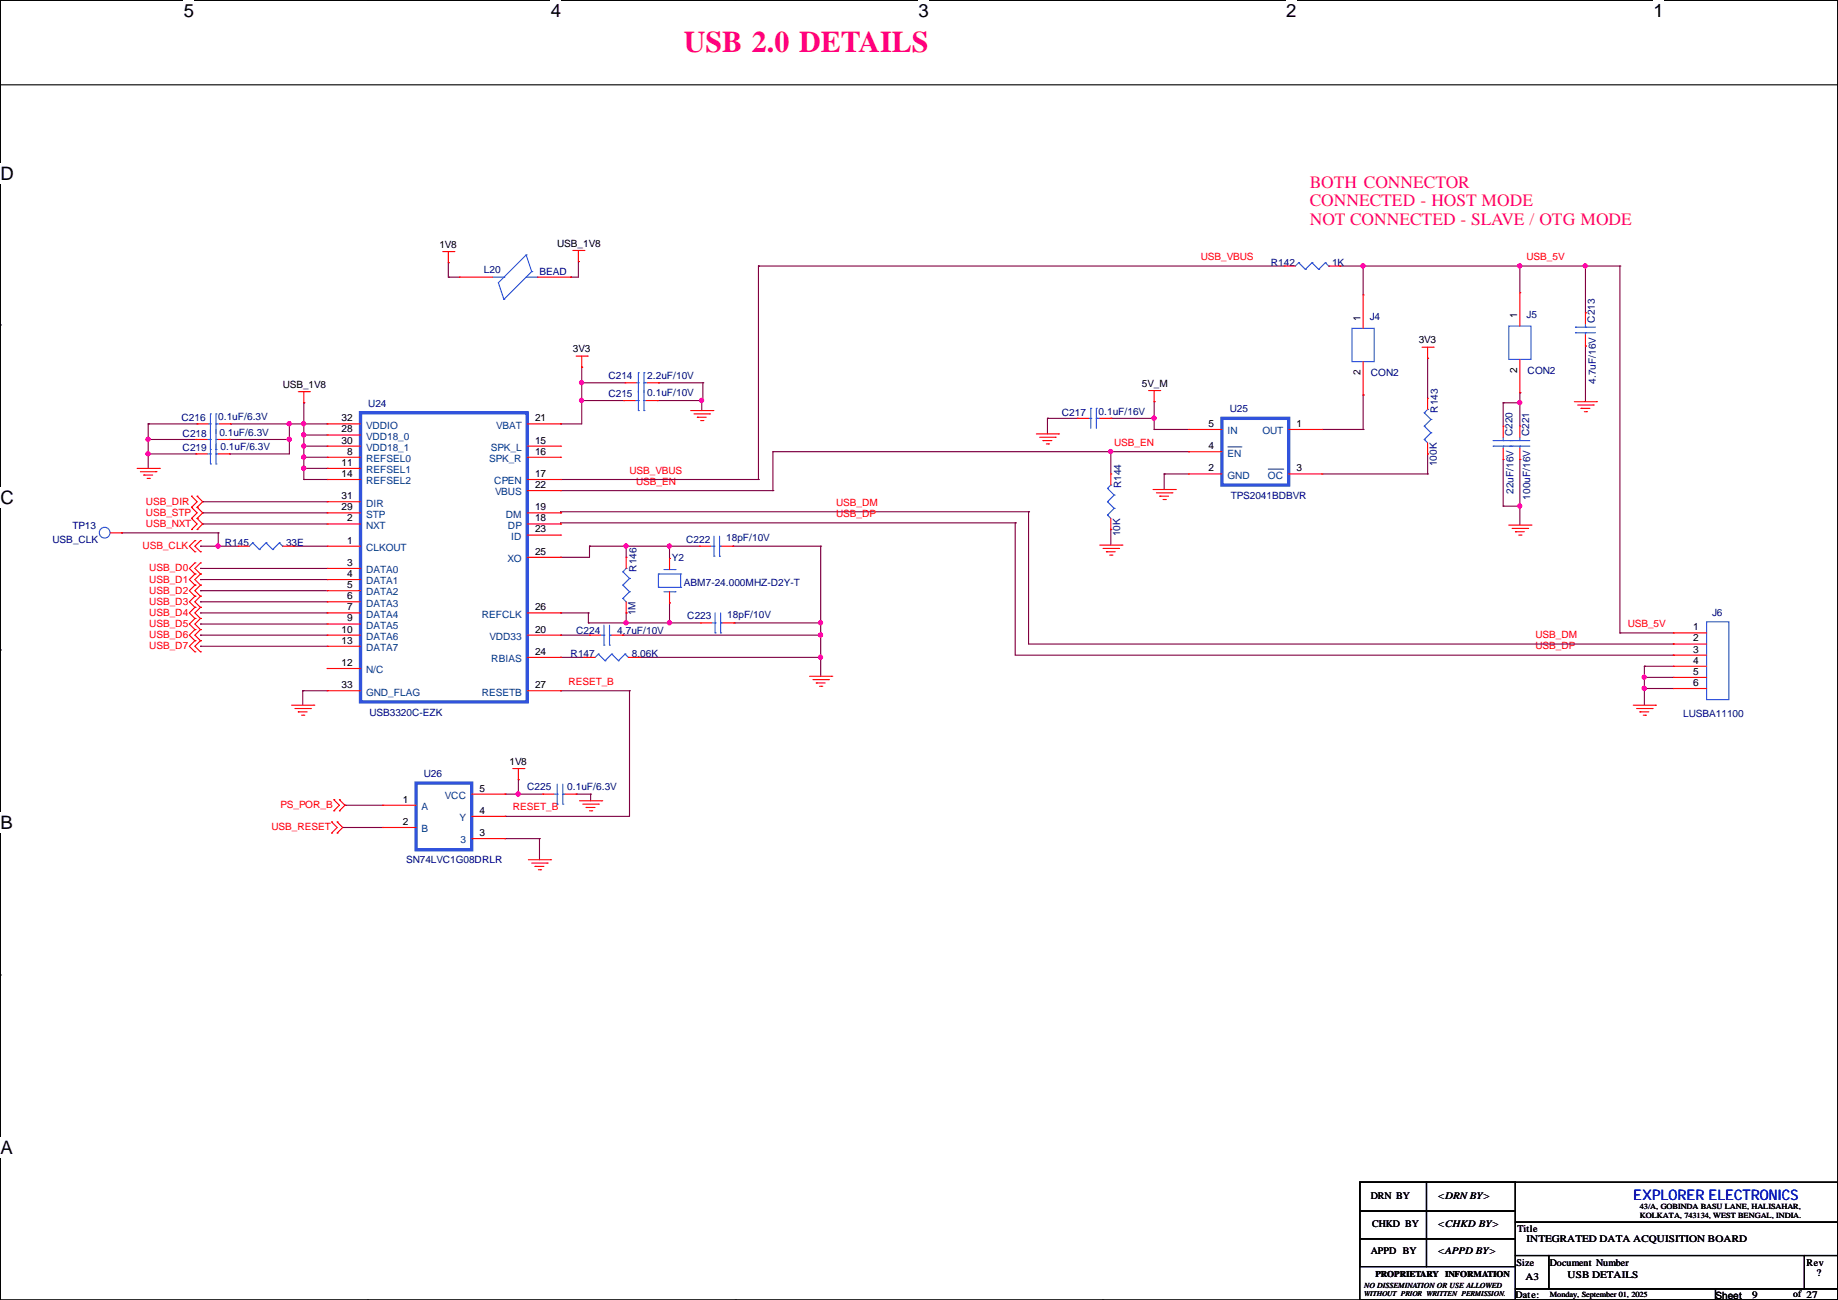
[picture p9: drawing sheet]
<svg xmlns="http://www.w3.org/2000/svg" width="420mm" height="297mm" viewBox="0 0 420 297" stroke-linecap="round" stroke-linejoin="round" font-family="sans-serif">
<path d="M.1 .1h419.8v296.9h-419.8z" fill="none" stroke="#000" stroke-width=".25"/>
<path d="M42 .1h2.3v4.7h-2.3z" fill="#fff"/>
<path d="M84 .1h.1M84 297h.1" fill="none" stroke="#000" stroke-width=".25"/>
<path d="M125.9 .1h2.3v4.7h-2.3z" fill="#fff"/>
<path d="M168 .1h.1M168 297h.1" fill="none" stroke="#000" stroke-width=".25"/>
<path d="M209.9 .1h2.3v4.7h-2.3z" fill="#fff"/>
<path d="M252 .1h.1M252 297h.1" fill="none" stroke="#000" stroke-width=".25"/>
<path d="M293.9 .1h2.3v4.7h-2.3z" fill="#fff"/>
<path d="M336 .1h.1M336 297h.1" fill="none" stroke="#000" stroke-width=".25"/>
<g fill="#fff">
<path d="M377.9 .1h2.3v4.7h-2.3z"/>
<path d="M.1 37.2h2.9v4.7h-2.9z"/>
<path d="M419.9 37.2l.1 4.7z"/>
<path d="M.1 111.3h2.9v4.8h-2.9z"/>
<path d="M419.9 111.3l.1 4.8z"/>
</g>
<path d="M.1 74.2h.1M419.9 74.2h.1" fill="none" stroke="#000" stroke-width=".25"/>
<g fill="#fff">
<path d="M.1 185.6h2.7v4.7h-2.7z"/>
<path d="M419.9 185.6l.1 4.7z"/>
</g>
<path d="M.1 148.5h.1M419.9 148.5h.1" fill="none" stroke="#000" stroke-width=".25"/>
<g fill="#fff">
<path d="M.1 259.8h2.7v4.8h-2.7z"/>
<path d="M419.9 259.8l.1 4.8z"/>
</g>
<g fill="none" stroke="#000" stroke-width=".25">
<path d="M.1 19.4h419.8M.1 222.7h.1M419.9 222.7h.1M310.7 270.1h35.6v26.9h-35.6zM310.7 270.1h15.3v6.6h-15.3zM310.7 276.7h15.3v6.3h-15.3zM326 270.1h20.3v6.6h-20.3zM326 276.7h20.3v6.3h-20.3zM346.3 270.1h73.6v9.1h-73.6zM346.3 279.2h73.6v7.6h-73.6zM310.7 283h15.3v6.4h-15.3zM326 283h20.3v6.4h-20.3z"/>
<path d="M346.3 286.8h7.6v7.7h-7.6zM346.3 294.5h45.7v2.5h-45.7zM353.9 286.8h58.4v7.7h-58.4zM392 294.5h27.9v2.5h-27.9zM412.3 286.8h7.6v7.7h-7.6z"/>
</g>
<g fill="none" stroke="#800040" stroke-width=".25">
<path d="M132.2 59.8h.1M132.2 59.8v3.5h-1.8M102.4 60h.1M102.4 63.3h.1M102.4 60v3.3M102.4 63.3h2.6M130.4 63.3h.1M173.3 60.8h.1M173.3 60.8h120.2M173.3 60.8v48.7M306.2 60.8h.1M306.2 60.8h64"/>
<path d="M311.5 60.8h.1M311.5 60.8v6.6M347.3 60.8h.1M347.3 60.8v6.1M362.3 60.8h.1M362.3 71.4h.1M362.3 79.1h.1M362.3 60.8v10.6M362.3 79.1v12.7M370.2 60.8h.1M370.2 60.8v83.8M33.9 96.8h.1"/>
<path d="M33.9 96.8v10.2M33.9 96.8h11.1M52.7 96.8h.1M52.7 96.8h22.1M66.1 96.8h.1M66.1 96.8v6.9h-13.7M69.4 99.4h.1M69.4 96.8h.1M69.4 92h.1M69.4 92v17.5M69.4 99.4h5.4M128.1 96.8h.1"/>
<path d="M132.9 83.9h.1M132.9 87.5h.1M132.9 91.5h.1M132.9 83.9v12.9h-4.8M132.9 87.5h9.9M132.9 91.5h9.7M150.2 91.5h.1M150.5 87.5h.1M150.5 87.5h10.1M160.4 91.5h.1M160.4 91.5v2.3M160.6 87.5h.1"/>
<path d="M160.6 87.5v4h-10.4M239.4 95.6h.1M239.4 95.6h6.8M239.4 95.6v3.5M253.8 95.6h.1M253.8 95.6h9.9M263.7 98.1h.1M263.7 91.8h.1M263.7 95.6h.1M263.7 98.1h7.9M263.7 91.8v6.3M302.1 98.1h9.4"/>
<path d="M311.5 98.1h.1M311.5 90.2h.1M311.5 90.2v7.9M326.2 81.9h.1M326.2 81.9v9.1M343.5 92h.1M343.5 92v5.4M343.5 92h3.8M347.3 92h.1M347.3 89.7h.1M347.3 89.7v7.7M33.9 100.4h.1"/>
<path d="M33.9 103.7h.1M33.9 100.4h10.9M33.9 103.7h10.9M46.3 119.7h.1M46.3 117.2h.1M46.3 114.6h.1M46.3 119.7h28.5M46.3 117.2h28.5M46.3 114.6h28.5M52.4 100.4h.1M52.4 103.7h.1M52.4 100.4h13.7"/>
<path d="M66.1 100.4h.1M69.4 107h.1M69.4 104.5h.1M69.4 101.9h.1M69.4 109.5h.1M69.4 107h5.4M69.4 104.5h5.4M69.4 101.9h5.4M69.4 109.5h5.4M128.1 117.2h.1M128.1 119.7h.1M128.1 112.1h48.5"/>
<path d="M128.1 109.5h45.2M173.3 109.5h.1M176.6 112.1h.1M176.6 103.2h.1M176.6 103.2v8.9M176.6 103.2h95M232 119.5h.1M232 119.5h-103.9v.2M232 119.5v30.2h150.4M235 116.9h.1M235 116.9h-106.9v.3M235 116.9v30.2h147.4"/>
<path d="M253.8 103.2h.1M253.8 103.2v5.1M266 108.3h.1M266 108.3v3.5M266 108.3h5.6M271.6 103.2h.1M302.1 108.3h24.1M326.2 108.3h.1M326.2 103.7h.1M326.2 103.7v4.6M343.5 115.6h.1M343.5 105v10.6"/>
<path d="M343.5 115.6h3.8M347.3 115.6h.1M347.3 105h.1M347.3 105v15M27.8 121.7h.1M27.8 121.7h22.1M45.8 124.8h.1M45.8 129.9h.1M45.8 132.4h.1M45.8 134.9h.1M45.8 137.5h.1M45.8 124.8h8.6"/>
<path d="M45.8 129.9h29M45.8 132.4h29M45.8 134.9h29M45.8 137.5h29M49.9 121.7h.1M49.9 124.8h.1M49.9 121.7v3.1M67.1 124.8h.1M67.1 124.8h7.7M128.1 127.3h.1M134.7 124.8h.1M134.7 124.8h25.2"/>
<path d="M134.7 124.8v2.5h-6.6M143.1 124.8h.1M143.1 124.8v2.5M153 124.8h.1M153 137.7h.1M153 124.8v2.8M153 137.7v4.6M167.5 124.8h.1M167.5 124.8h20M187.5 124.8h.1M187.5 124.8v29.7M253.8 121h.1"/>
<path d="M253.8 121v3.5M45.8 140h.1M45.8 142.6h.1M45.8 145.1h.1M45.8 147.6h.1M45.8 140h29M45.8 142.6h29M45.8 145.1h29M45.8 147.6h29M69.2 157.8h.1M69.2 157.8v3.3M69.2 157.8h5.6"/>
<path d="M128.1 145.1h.1M128.1 140h.1M128.1 150.2h.1M128.1 157.8h.1M128.1 140h6.4M128.1 145.1h6.6M128.1 157.8h15.7M128.1 150.2h5.3M134.5 140h.1M134.5 142.3h.1M134.5 140v2.3M134.5 142.3h25.6"/>
<path d="M142.3 145.1h.1M142.3 145.1h45.2M143.1 140h.1M143.1 142.3h.1M143.1 140v2.3M143.8 157.8h.1M143.8 157.8v28.7h-28.4M146.1 150.2h.1M146.1 150.2h41.4M153 142.3h.1M167.7 142.3h.1M167.7 142.3h19.8"/>
<path d="M187.5 142.3h.1M187.5 145.1h.1M187.5 150.2h.1M370.2 144.6h.1M370.2 144.6h12.2M375.8 157.3h.1M375.8 152.2h.1M375.8 154.8h.1M375.8 152.2v8.9M375.8 152.2h6.6M375.8 157.3h6.6M375.8 154.8h6.6"/>
<path d="M382.4 149.7h.1M382.4 147.1h.1M118.4 178.1h.1M118.4 178.1v3.3M78.3 189.1h.1M78.3 189.1h9.2M78.8 184h.1M78.8 184h8.7M115.4 191.6h.1M115.4 181.4h.1M115.4 186.5h.1M115.4 191.6h7.9"/>
<path d="M115.4 181.4h8.6M118.4 181.4h.1M123.3 191.6h.1M123.3 191.6v4.8M131.7 181.4h.1M131.7 181.4h3.3M135 181.4h.1M135 181.4v1.6"/>
</g>
<g fill="#f0f" stroke="#f0f" stroke-width=".25">
<circle cx="66.1" cy="100.4" r=".47"/>
<circle cx="33.8" cy="100.4" r=".47"/>
<circle cx="33.8" cy="103.7" r=".47"/>
<circle cx="66.1" cy="96.8" r=".47"/>
<circle cx="118.4" cy="181.4" r=".47"/>
<circle cx="69.4" cy="107" r=".47"/>
<circle cx="69.4" cy="104.4" r=".47"/>
<circle cx="69.4" cy="101.9" r=".47"/>
<circle cx="69.4" cy="99.3" r=".47"/>
<circle cx="69.4" cy="96.8" r=".47"/>
<circle cx="143" cy="124.7" r=".47"/>
<circle cx="143" cy="142.3" r=".47"/>
<circle cx="153" cy="124.7" r=".47"/>
<circle cx="153" cy="142.3" r=".47"/>
<circle cx="187.5" cy="142.3" r=".47"/>
<circle cx="187.5" cy="150.1" r=".47"/>
<circle cx="187.5" cy="145.1" r=".47"/>
<circle cx="132.9" cy="87.4" r=".47"/>
<circle cx="132.9" cy="91.5" r=".47"/>
<circle cx="160.3" cy="91.5" r=".47"/>
<circle cx="49.8" cy="124.7" r=".47"/>
<circle cx="263.7" cy="95.5" r=".47"/>
<circle cx="253.8" cy="103.2" r=".47"/>
<circle cx="347.3" cy="60.7" r=".47"/>
<circle cx="311.4" cy="60.7" r=".47"/>
<circle cx="347.3" cy="92" r=".47"/>
<circle cx="347.3" cy="115.6" r=".47"/>
<circle cx="362.2" cy="60.7" r=".47"/>
<circle cx="375.7" cy="157.3" r=".47"/>
<circle cx="375.7" cy="154.7" r=".47"/>
</g>
<g fill="none" stroke="#f00" stroke-width=".25">
<path d="M101.2 57.5h2.5M102.4 57.5v2.5M103.7 57.5h.1M130.9 57.2h2.5M132.2 59.8h.1M132.2 57.2v2.6M133.4 57.2h.1M102.4 60h.1M105 63.3h.1M105 63.3h7.6M122.8 63.3h7.6M130.4 63.3h.1"/>
<path d="M293.5 60.8h.1M293.5 60.8h2.5M303.6 60.8h2.6M306.2 60.8h.1M311.5 67.4h.1M311.5 67.4v7.6M325 79.3h2.5M326.2 79.3v2.6M327.5 79.3h.1M347.3 66.9h.1M347.3 66.9v7.6M362.3 79.1h.1"/>
<path d="M362.3 71.4h.1M362.3 71.4v2.6M362.3 76.5v2.6M45 96.8h.1M45 96.8h2.6M50.1 96.8h2.6M52.7 96.8h.1M68.2 89.5h2.5M69.4 92h.1M69.4 89.5v2.5M70.7 89.5h.1M74.8 99.4h.1"/>
<path d="M74.8 96.8h.1M74.8 96.8h7.6M74.8 99.4h7.6M120.5 96.8h7.6M128.1 96.8h.1M131.7 81.4h2.5M132.9 83.9h.1M132.9 81.4v2.5M134.2 81.4h.1M142.6 91.5h.1M142.6 91.5h2.5M142.8 87.5h.1"/>
<path d="M142.8 87.5h2.6M147.7 91.5h2.5M147.9 87.5h2.6M150.2 91.5h.1M150.5 87.5h.1M157.8 93.8h5.1M158.6 94.6h3.5M159.3 95.3h.1M159.3 95.3h2.1M160.1 96.1h.5M160.6 96.1h.1M162.1 94.6h.1"/>
<path d="M162.9 93.8h.1M236.8 99.1h5.1M237.6 99.9h3.5M241.1 99.9h.1M241.9 99.1h.1M246.2 95.6h.1M246.2 95.6h2.6M251.3 95.6h2.5M253.8 95.6h.1M262.5 89.2h2.5M263.7 91.8h.1M263.7 89.2v2.6"/>
<path d="M265 89.2h.1M271.6 98.1h.1M271.6 98.1h7.6M294.5 98.1h7.6M302.1 98.1h.1M311.5 90.2h.1M311.5 82.6v7.6M326.2 81.9h.1M326.2 91h.1M326.2 91v2.5M343.5 97.4h.1M343.5 97.4v2.5"/>
<path d="M347.3 97.4h.1M347.3 89.7h.1M347.3 82.1v7.6M347.3 97.4v2.5M359.7 91.8h5.1M360.5 92.5h3.6M361.3 93.3h.1M361.3 93.3h2M362 94.1h.5M362.5 94.1h.1M364.1 92.5h.1M364.8 91.8h.1"/>
<path d="M31.3 107h5.1M32.1 107.8h3.5M32.9 108.5h.1M32.9 108.5h2M33.6 109.3h.5M34.1 109.3h.1M35.6 107.8h.1M36.4 107h.1M43.8 118.4h.1M43.8 115.9h.1M43.8 113.4h.1M43.8 118.4l1.2 1.3-1.2 1.3"/>
<path d="M43.8 115.9l1.2 1.3-1.2 1.2M43.8 113.4l1.2 1.2-1.2 1.3M44.8 103.7h.1M44.8 100.4h.1M44.8 103.7h2.5M44.8 100.4h2.5M45 118.4h.1M45 115.9h.1M45 113.4h.1M45 118.4l1.3 1.3-1.3 1.3M45 115.9l1.3 1.3-1.3 1.2M45 113.4l1.3 1.2-1.3 1.3"/>
<path d="M49.9 103.7h2.5M49.9 100.4h2.5M52.4 103.7h.1M52.4 100.4h.1M74.8 119.7h.1M74.8 104.5h.1M74.8 107h.1M74.8 109.5h.1M74.8 117.2h.1M74.8 101.9h.1M74.8 114.6h.1M74.8 107h7.6"/>
<path d="M74.8 119.7h7.6M74.8 104.5h7.6M74.8 109.5h7.6M74.8 101.9h7.6M74.8 117.2h7.6M74.8 114.6h7.6M120.5 119.7h7.6M120.5 104.5h7.6M120.5 109.5h7.6M120.5 101.9h7.6M120.5 117.2h7.6M120.5 112.1h7.6"/>
<path d="M128.1 101.9h.1M128.1 104.5h.1M128.1 109.5h.1M128.1 119.7h.1M128.1 117.2h.1M128.1 112.1h.1M238.3 100.7h.1M238.3 100.7h2.1M239.1 101.4h.5M239.6 101.4h.1M253.8 108.3h.1M253.8 108.3v2.5"/>
<path d="M253.8 118.4v2.6M263.5 111.8h5.1M264.2 112.6h3.6M265 113.4h.1M265 113.4h2M265.8 114.1h.5M266.3 114.1h.1M267.8 112.6h.1M268.6 111.8h.1M271.6 108.3h.1M271.6 103.2h.1M271.6 108.3h7.6"/>
<path d="M271.6 103.2h7.6M294.5 108.3h7.6M302.1 108.3h.1M326.2 103.7h.1M326.2 101.2v2.5M343.5 105h.1M343.5 102.4v2.6M344.8 120h5M347.3 105h.1M347.3 102.4v2.6M349.8 120h.1M25.2 121.7h2.6"/>
<path d="M27.8 121.7h.1M43.8 121h.1M44.5 123.5h.1M44.5 126.1h.1M44.5 128.6h.1M44.5 131.1h.1M44.5 133.7h.1M44.5 136.2h.1M44.5 138.8h.1M44.5 123.5l-1.2 1.3 1.2 1.3M44.5 128.6l-1.2 1.3 1.2 1.2M44.5 131.1l-1.2 1.3 1.2 1.3"/>
<path d="M44.5 133.7l-1.2 1.2 1.2 1.3M44.5 136.2l-1.2 1.3 1.2 1.3M44.5 138.8l-1.2 1.2 1.2 1.3M45 121h.1M45.8 123.5h.1M45.8 126.1h.1M45.8 128.6h.1M45.8 131.1h.1M45.8 133.7h.1M45.8 136.2h.1M45.8 138.8h.1M45.8 123.5l-1.3 1.3 1.3 1.3"/>
<path d="M45.8 128.6l-1.3 1.3 1.3 1.2M45.8 131.1l-1.3 1.3 1.3 1.3M45.8 133.7l-1.3 1.2 1.3 1.3M45.8 136.2l-1.3 1.3 1.3 1.3M45.8 138.8l-1.3 1.2 1.3 1.3M54.4 124.8h.1M54.4 124.8h2.6M64.6 124.8h2.5M67.1 124.8h.1M74.8 124.8h.1M74.8 129.9h.1M74.8 132.4h.1"/>
<path d="M74.8 134.9h.1M74.8 137.5h.1M74.8 124.8h7.6M74.8 129.9h7.6M74.8 132.4h7.6M74.8 134.9h7.6M74.8 137.5h7.6M120.5 122.2h7.6M120.5 127.3h7.6M128.1 122.2h.1M128.1 127.3h.1M143.1 127.3h.1"/>
<path d="M143.1 127.3v2.6M143.1 137.5v2.5M153 137.7h.1M153 127.6h.1M153 127.6v2.5M153 135.2v2.5M159.9 124.8h.1M159.9 124.8h2.5M164.9 124.8h2.6M167.5 124.8h.1M251.3 124.5h5.1M252.1 125.3h3.5"/>
<path d="M252.8 126.1h.1M252.8 126.1h2M253.6 126.8h.5M253.8 121h.1M254.1 126.8h.1M255.6 125.3h.1M256.4 124.5h.1M345.5 120.7h3.6M346.3 121.5h.1M346.3 121.5h2M347 122.2h.6M347.6 122.2h.1"/>
<path d="M349.1 120.7h.1M44.5 141.3h.1M44.5 143.8h.1M44.5 146.4h.1M44.5 148.9h.1M44.5 141.3l-1.2 1.3 1.2 1.2M44.5 143.8l-1.2 1.3 1.2 1.3M44.5 146.4l-1.2 1.2 1.2 1.3M45.8 141.3h.1M45.8 143.8h.1M45.8 146.4h.1M45.8 148.9h.1"/>
<path d="M45.8 141.3l-1.3 1.3 1.3 1.2M45.8 143.8l-1.3 1.3 1.3 1.3M45.8 146.4l-1.3 1.2 1.3 1.3M74.8 140h.1M74.8 142.6h.1M74.8 145.1h.1M74.8 152.7h.1M74.8 147.6h.1M74.8 157.8h.1M74.8 145.1h7.6M74.8 140h7.6M74.8 142.6h7.6"/>
<path d="M74.8 152.7h7.6M74.8 147.6h7.6M74.8 157.8h7.6M120.5 150.2h7.6M120.5 145.1h7.6M120.5 140h7.6M120.5 157.8h7.6M128.1 145.1h.1M128.1 150.2h.1M128.1 140h.1M128.1 157.8h.1M133.4 150.2h.1"/>
<path d="M133.4 150.2h2.6M134.7 145.1h.1M134.7 145.1h2.5M139.8 145.1h2.5M142.3 145.1h.1M143.1 140h.1M143.6 150.2h2.5M146.1 150.2h.1M160.1 142.3h.1M160.1 142.3h2.5M165.2 142.3h2.5M167.7 142.3h.1"/>
<path d="M185 154.5h5.1M185.8 155.3h3.5M186.5 156h.1M186.5 156h2.1M187.3 156.8h.5M187.8 156.8h.1M189.3 155.3h.1M190.1 154.5h.1M382.4 144.6h.1M382.4 147.1h.1M382.4 149.7h.1M382.4 152.2h.1"/>
<path d="M382.4 154.8h.1M382.4 157.3h.1M382.4 144.6h7.6M382.4 147.1h7.6M382.4 149.7h7.6M382.4 152.2h7.6M382.4 154.8h7.6M382.4 157.3h7.6M66.6 161.1h5.1M67.4 161.9h3.6M68.2 162.6h.1M68.2 162.6h2"/>
<path d="M68.9 163.4h.5M69.4 163.4h.1M71 161.9h.1M71.7 161.1h.1M117.2 175.6h2.5M118.4 178.1h.1M118.4 175.6v2.5M119.7 175.6h.1M373.2 161.1h5.1M374 161.9h3.5M374.7 162.6h.1M374.7 162.6h2.1"/>
<path d="M375.5 163.4h.5M376 163.4h.1M377.5 161.9h.1M378.3 161.1h.1M75.8 187.8h.1M75.8 190.3h.1M75.8 187.8l1.2 1.3-1.2 1.2M76.3 182.7h.1M76.3 185.2h.1M76.3 182.7l1.3 1.3-1.3 1.2M77 190.3h.1M77 187.8h.1"/>
<path d="M77 187.8l1.3 1.3-1.3 1.2M77.6 185.2h.1M77.6 182.7h.1M77.6 182.7l1.2 1.3-1.2 1.2M87.5 184h.1M87.5 189.1h.1M87.5 184h7.6M87.5 189.1h7.6M107.8 191.6h7.6M107.8 186.5h7.6M107.8 181.4h7.6M115.4 191.6h.1"/>
<path d="M115.4 186.5h.1M115.4 181.4h.1M120.7 196.4h5.1M121.5 197.2h3.6M122.3 197.9h.1M122.3 197.9h2M123 198.7h.5M123.5 198.7h.1M124 181.4h.1M124 181.4h2.6M125.1 197.2h.1M125.8 196.4h.1"/>
<path d="M129.1 181.4h2.6M131.7 181.4h.1M132.4 183h5.1M133.2 183.7h3.5M133.9 184.5h.1M133.9 184.5h2.1M134.7 185.2h.5M135.2 185.2h.1M136.7 183.7h.1M137.5 183h.1"/>
</g>
<g fill="none" stroke="#3153dd" stroke-width=".25">
<path d="M120.2 58.2h.1M120.2 58.2l-6.3 6.4 1.2 3.8M120.2 58.2l1.3 3.9M112.6 63.3h2.5M115.1 68.4h.1M115.1 63.3h.1M120.2 63.3h2.6M121.5 62.1h.1M121.5 62.1l-6.4 6.3M122.8 63.3h.1M296.8 60h.1M296.8 60l-.8 .8"/>
<path d="M296.8 60l1.5 1.5M298.3 61.5h.1M299.8 60h.1M299.8 60l-1.5 1.5M299.8 60l1.5 1.5M301.3 61.5h.1M302.9 60h.1M302.9 60l-1.6 1.5M302.9 60l.7 .8M303.6 60.8h.1M308.9 75h5.1v7.6h-5.1zM344.8 74.5h5v7.6h-5z"/>
<path d="M360 74.8h.1M360 76h.1M360 74.8h4.6M360 76h4.6M362.3 76h.1M362.3 74.8h.1M362.3 74v.8M362.3 76v.5M47.6 96.8h.5M48.1 96.8h.1M48.1 94.6h.1M48.1 94.6v11.4"/>
<path d="M49.4 94.6h.1M49.4 96.8h.1M49.4 94.6v11.4M49.4 96.8h.7M145.1 91.5h.8M145.4 87.5h.5M145.9 87.5h.1M145.9 85.2h.1M145.9 93.8h.1M145.9 91.5h.1M145.9 85.2v8.6M147.2 85.2h.1"/>
<path d="M147.2 87.5h.1M147.2 91.5h.1M147.2 93.8h.1M147.2 87.5h.7M147.2 85.2v8.6M147.2 91.5h.5M248.8 95.6h.5M249.3 95.6h.1M249.3 93.3h.1M249.3 93.3v4.6M250.5 93.3h.1M250.5 95.6h.1"/>
<path d="M250.5 95.6h.8M250.5 93.3v4.6M325.5 97.4h.1M325.5 94.3h.1M325.5 97.4l1.5 1.5M325.5 94.3l1.5 1.5M326.2 93.5h.1M326.2 93.5l-.7 .8M327 98.9h.1M327 95.8h.1M327 98.9l-1.5 1.5M327 95.8l-1.5 1.6"/>
<path d="M343.5 99.9v.8M347.3 99.9v.8M47.3 103.7h.8M47.3 100.4h.8M48.1 106h.1M48.1 103.7h.1M48.1 102.7h.1M48.1 100.4h.1M49.4 103.7h.1M49.4 106h.1M49.4 100.4h.1M49.4 102.7h.1"/>
<path d="M49.4 103.7h.5M49.4 100.4h.5M253.1 117.7h.1M253.1 114.6h.1M253.1 111.6h.1M253.1 117.7l.7 .7M253.1 114.6l1.5 1.6M253.1 111.6l1.5 1.5M253.8 110.8h.1M253.8 110.8l-.7 .8M254.6 116.2h.1M254.6 113.1h.1"/>
<path d="M254.6 116.2l-1.5 1.5M254.6 113.1l-1.5 1.5M325.5 100.4h.1M325.5 100.4l.7 .8M341.2 100.7h.1M341.2 101.9h.1M341.2 100.7h8.4M341.2 101.9h8.4M343.5 101.9h.1M343.5 100.7h.1M343.5 101.9v.5M345 100.7h.1"/>
<path d="M345 101.9h.1M347.3 101.9h.1M347.3 100.7h.1M347.3 101.9v.5M57.7 124h.1M57.7 124l-.7 .8M57.7 124l1.6 1.6M59.3 125.6h.1M60.8 124h.1M60.8 124l-1.5 1.6M60.8 124l1.5 1.6M62.3 125.6h.1"/>
<path d="M63.8 124h.1M63.8 124l-1.5 1.6M63.8 124l.8 .8M64.6 124.8h.1M142.3 136.7h.1M142.3 133.7h.1M142.3 130.6h.1M142.3 136.7l.8 .8M142.3 133.7l1.5 1.5M142.3 130.6l1.5 1.6M143.1 129.9h.1M143.1 129.9l-.8 .7"/>
<path d="M143.8 135.2h.1M143.8 132.2h.1M143.8 135.2l-1.5 1.5M143.8 132.2l-1.5 1.5M150.5 131.1h.1M150.5 134.2h.1M150.5 134.2h5M150.5 131.1h5M150.5 131.1v3.1M151.7 135.2h2.6M151.7 130.1h2.6M154.3 135.2h.1"/>
<path d="M154.3 130.1h.1M155.5 134.2h.1M155.5 131.1h.1M155.5 131.1v3.1M162.4 124.8h.8M163.2 127.1h.1M163.2 124.8h.1M163.2 122.5v4.6M164.4 124.8h.1M164.4 127.1h.1M164.4 124.8h.5M164.4 122.5v4.6"/>
<path d="M136.7 149.4h.1M136.7 149.4l-.7 .8M136.7 149.4l1.6 1.6M137.2 145.1h.8M138 147.4h.1M138 145.1h.1M138 142.8v4.6M138.3 151h.1M139.3 145.1h.1M139.3 147.4h.1M139.3 145.1h.5M139.3 142.8v4.6"/>
<path d="M139.8 149.4h.1M139.8 149.4l-1.5 1.6M139.8 149.4l1.5 1.6M141.3 151h.1M142.8 149.4h.1M142.8 149.4l-1.5 1.6M142.8 149.4l.8 .8M143.6 150.2h.1M162.6 142.3h.8M163.4 144.6h.1M163.4 142.3h.1M163.4 140v4.6"/>
<path d="M164.7 142.3h.1M164.7 144.6h.1M164.7 142.3h.5M164.7 140v4.6M390 142.1h5.1v17.7h-5.1zM127.3 179.1v4.6M128.6 179.1v4.6M126.6 181.4h.7M127.3 183.7h.1M127.3 181.4h.1M128.6 181.4h.1M128.6 183.7h.1"/>
<path d="M128.6 181.4h.5"/>
<circle cx="23.9" cy="121.7" r="1.23"/>
</g>
<path d="M82.4 94.3h38.1v66h-38.1zM279.2 95.6h15.3v15.2h-15.3zM95.1 178.9h12.7v15.2h-12.7z" fill="none" stroke="#3153dd" stroke-width=".76"/>
<path d="M280.5 102.1h3.1M283.6 102.1h.1M289.7 107.2h3.5M293.2 107.2h.1" fill="none" stroke="#004080" stroke-width=".23"/>
<text font-size="6.9" fill="#ff0080" x="156.3" y="11.9">USB 2.0 DETAILS</text>
<g font-size="4.2">
<text x="42" y="4">5</text>
<text x="125.9" y="4">4</text>
<text x="209.9" y="4">3</text>
<text x="293.9" y="4">2</text>
<text x="377.9" y="4">1</text>
<text x=".1" y="41.1">D</text>
<text x=".1" y="115.2">C</text>
<text x=".1" y="189.5">B</text>
<text x=".1" y="263.7">A</text>
</g>
<g font-size="4" fill="#ff0080">
<text x="299.3" y="43">BOTH CONNECTOR</text>
<text x="299.3" y="47.1">CONNECTED - HOST MODE</text>
<text x="299.3" y="51.3">NOT CONNECTED - SLAVE / OTG MODE</text>
</g>
<text font-size="3.3" fill="#00f" x="373.2" y="274.1">EXPLORER ELECTRONICS</text>
<g font-size="2.3">
<text x="100.4" y="56.6">1V8</text>
<text x="127.3" y="56.4">USB_1V8</text>
<text x="310.9" y="73.2" transform="rotate(-90 310.9 73.2)">1</text>
<text x="346.7" y="72.7" transform="rotate(-90 346.7 72.7)">1</text>
<text x="130.9" y="80.5">3V3</text>
<text x="324.2" y="78.5">3V3</text>
<text x="64.6" y="88.6">USB_1V8</text>
<text x="260.9" y="88.4">5V_M</text>
<text x="310.9" y="85.7" transform="rotate(-90 310.9 85.7)">2</text>
<text x="346.7" y="85.2" transform="rotate(-90 346.7 85.2)">2</text>
<text x="78.1" y="98.8">28</text>
<text x="78.1" y="101.3">30</text>
<text x="78.1" y="96.3">32</text>
<text x="122.3" y="101.3">15</text>
<text x="122.3" y="96.3">21</text>
<text x="276.2" y="97.5">5</text>
<text x="296.2" y="97.5">1</text>
<text x="78.1" y="106.4">11</text>
<text x="79.3" y="103.9">8</text>
<text x="122.3" y="103.9">16</text>
<text x="276.2" y="107.7">2</text>
<text x="276.2" y="102.6">4</text>
<text x="296.2" y="107.7">3</text>
<text x="78.1" y="109">14</text>
<text x="122.3" y="109">17</text>
<text x="122.3" y="111.5">22</text>
<text x="78.1" y="116.6">29</text>
<text x="78.1" y="114">31</text>
<text x="79.3" y="119.1">2</text>
<text x="122.3" y="119.1">18</text>
<text x="122.3" y="116.6">19</text>
<text x="79.3" y="124.2">1</text>
<text x="122.3" y="121.7">23</text>
<text x="79.3" y="129.3">3</text>
<text x="79.3" y="131.8">4</text>
<text x="122.3" y="126.7">25</text>
<text x="79.3" y="134.4">5</text>
<text x="79.3" y="136.9">6</text>
<text x="79.3" y="139.4">7</text>
<text x="79.3" y="142">9</text>
<text x="122.3" y="139.4">26</text>
<text x="78.1" y="144.5">10</text>
<text x="78.1" y="147.1">13</text>
<text x="122.3" y="144.5">20</text>
<text x="122.3" y="149.6">24</text>
<text x="386.9" y="144">1</text>
<text x="386.9" y="146.5">2</text>
<text x="386.9" y="149.1">3</text>
<text x="78.1" y="152.1">12</text>
<text x="386.9" y="151.6">4</text>
<text x="386.9" y="154.2">5</text>
<text x="78.1" y="157.2">33</text>
<text x="122.3" y="157.2">27</text>
<text x="386.9" y="156.7">6</text>
<text x="116.4" y="174.7">1V8</text>
<text x="92" y="183.4">1</text>
<text x="109.6" y="185.9">4</text>
<text x="109.6" y="180.8">5</text>
<text x="92" y="188.5">2</text>
<text x="109.6" y="191">3</text>
<text x="313.3" y="273.9">DRN BY</text>
<text x="328.5" y="273.9">&lt;DRN BY&gt;</text>
<text x="313.5" y="280.2">CHKD BY</text>
<text x="328.5" y="280.2">&lt;CHKD BY&gt;</text>
<text x="346.8" y="281.5">Title</text>
<text x="313.3" y="286.6">APPD BY</text>
<text x="328.5" y="286.6">&lt;APPD BY&gt;</text>
<text x="348.8" y="283.8">INTEGRATED DATA ACQUISITION BOARD</text>
<text x="346.5" y="289.1">Size</text>
<text x="348.6" y="292.4">A3</text>
<text x="354.2" y="289.1">Document Number</text>
<text x="358.2" y="291.9">USB DETAILS</text>
<text x="412.8" y="289.1">Rev</text>
<text x="415.1" y="291.4">?</text>
<text x="346.3" y="296.5">Date:</text>
<text x="392" y="296.7">Sheet</text>
<text x="400.4" y="296.5">9</text>
</g>
<g font-size="2.3" fill="#f00">
<text x="274.4" y="59.4">USB_VBUS</text>
<text x="348.8" y="59.4">USB_5V</text>
<text x="254.6" y="101.8">USB_EN</text>
<text x="143.8" y="108.2">USB_VBUS</text>
<text x="145.4" y="110.7">USB_EN</text>
<text x="33.4" y="117.8">USB_STP</text>
<text x="33.4" y="115.3">USB_DIR</text>
<text x="191.1" y="115.6">USB_DM</text>
<text x="191.1" y="118.1">USB_DP</text>
<text x="32.6" y="125.5">USB_CLK</text>
<text x="33.4" y="120.4">USB_NXT</text>
<text x="34.1" y="130.5">USB_D0</text>
<text x="34.1" y="133.1">USB_D1</text>
<text x="34.1" y="135.6">USB_D2</text>
<text x="34.1" y="138.2">USB_D3</text>
<text x="34.1" y="140.7">USB_D4</text>
<text x="34.1" y="143.2">USB_D5</text>
<text x="371.9" y="143.2">USB_5V</text>
<text x="34.1" y="145.8">USB_D6</text>
<text x="34.1" y="148.3">USB_D7</text>
<text x="350.9" y="148.3">USB_DP</text>
<text x="350.9" y="145.8">USB_DM</text>
<text x="129.9" y="156.5">RESET_B</text>
<text x="64.1" y="184.6">PS_POR_B</text>
<text x="117.2" y="185.2">RESET_B</text>
<text x="62.1" y="189.7">USB_RESET</text>
</g>
<g font-size="2.3" fill="#000080">
<text x="110.6" y="62.5">L20</text>
<text x="123.3" y="62.7">BEAD</text>
<text x="290.4" y="60.7">R142</text>
<text x="304.4" y="60.7">1K</text>
<text x="313" y="73.1">J4</text>
<text x="348.8" y="72.6">J5</text>
<text x="364.4" y="73.7" transform="rotate(-90 364.4 73.7)">C213</text>
<text x="139" y="86.6">C214</text>
<text x="147.9" y="86.6">2.2uF/10V</text>
<text x="313.3" y="85.8">CON2</text>
<text x="349.1" y="85.3">CON2</text>
<text x="364.7" y="87.7" transform="rotate(-90 364.7 87.7)">4.7uF/16V</text>
<text x="84.2" y="93">U24</text>
<text x="139" y="90.7">C215</text>
<text x="147.9" y="90.4">0.1uF/10V</text>
<text x="242.7" y="95">C217</text>
<text x="251" y="94.7">0.1uF/16V</text>
<text x="281" y="94.2">U25</text>
<text x="328.6" y="94.3" transform="rotate(-90 328.6 94.3)">R143</text>
<text x="41.5" y="96.3">C216</text>
<text x="41.7" y="99.8">C218</text>
<text x="49.9" y="96">0.1uF/6.3V</text>
<text x="50.1" y="99.6">0.1uF/6.3V</text>
<text x="345.6" y="99.6" transform="rotate(-90 345.6 99.6)">C220</text>
<text x="349.4" y="99.6" transform="rotate(-90 349.4 99.6)">C221</text>
<text x="41.7" y="103.1">C219</text>
<text x="50.4" y="102.9">0.1uF/6.3V</text>
<text x="328.3" y="106.5" transform="rotate(-90 328.3 106.5)">100K</text>
<text x="256.2" y="111.6" transform="rotate(-90 256.2 111.6)">R144</text>
<text x="345.9" y="112.9" transform="rotate(-90 345.9 112.9)">22uF/16V</text>
<text x="281.3" y="114">TPS2041BDBVR</text>
<text x="349.7" y="114.1" transform="rotate(-90 349.7 114.1)">100uF/16V</text>
<text x="12" y="123.9">USB_CLK</text>
<text x="16.6" y="120.9">TP13</text>
<text x="51.4" y="124.7">R145</text>
<text x="65.4" y="124.7">33E</text>
<text x="156.8" y="123.9">C222</text>
<text x="165.9" y="123.7">18pF/10V</text>
<text x="255.9" y="122.5" transform="rotate(-90 255.9 122.5)">10K</text>
<text x="145.5" y="130.6" transform="rotate(-90 145.5 130.6)">R146</text>
<text x="153.5" y="128.3">Y2</text>
<text x="156.3" y="133.8">ABM7-24.000MHZ-D2Y-T</text>
<text x="145.2" y="140.5" transform="rotate(-90 145.2 140.5)">1M</text>
<text x="157.1" y="141.5">C223</text>
<text x="166.2" y="141.2">18pF/10V</text>
<text x="391.2" y="140.7">J6</text>
<text x="131.7" y="144.8">C224</text>
<text x="141.1" y="144.8">4.7uF/10V</text>
<text x="130.4" y="150.1">R147</text>
<text x="144.4" y="150.1">8.06K</text>
<text x="84.4" y="163.6">USB3320C-EZK</text>
<text x="384.6" y="163.8">LUSBA11100</text>
<text x="96.9" y="177.5">U26</text>
<text x="120.5" y="180.6">C225</text>
<text x="129.6" y="180.6">0.1uF/6.3V</text>
<text x="92.8" y="197.1">SN74LVC1G08DRLR</text>
</g>
<g font-size="2.3" fill="#004080">
<text x="83.7" y="100.5">VDD18_0</text>
<text x="83.7" y="97.9">VDDIO</text>
<text x="113.4" y="97.9">VBAT</text>
<text x="280.5" y="99.2">IN</text>
<text x="288.5" y="99.2">OUT</text>
<text x="83.7" y="105.6">REFSEL0</text>
<text x="83.7" y="103">VDD18_1</text>
<text x="111.8" y="105.6">SPK_R</text>
<text x="112.2" y="103">SPK_L</text>
<text x="280.5" y="104.3">EN</text>
<text x="83.7" y="108.1">REFSEL1</text>
<text x="83.7" y="110.6">REFSEL2</text>
<text x="112.9" y="110.6">CPEN</text>
<text x="113.1" y="113.2">VBUS</text>
<text x="280.5" y="109.4">GND</text>
<text x="289.7" y="109.4">OC</text>
<text x="83.7" y="118.3">STP</text>
<text x="83.7" y="115.7">DIR</text>
<text x="115.6" y="118.3">DM</text>
<text x="83.7" y="125.9">CLKOUT</text>
<text x="83.7" y="120.8">NXT</text>
<text x="116.1" y="120.8">DP</text>
<text x="116.8" y="123.3">ID</text>
<text x="83.7" y="131">DATA0</text>
<text x="116" y="128.4">XO</text>
<text x="83.7" y="133.5">DATA1</text>
<text x="83.7" y="136">DATA2</text>
<text x="83.7" y="138.6">DATA3</text>
<text x="83.7" y="141.1">DATA4</text>
<text x="83.7" y="143.7">DATA5</text>
<text x="110.1" y="141.1">REFCLK</text>
<text x="83.7" y="146.2">DATA6</text>
<text x="83.7" y="148.7">DATA7</text>
<text x="111.8" y="146.2">VDD33</text>
<text x="83.7" y="153.8">N/C</text>
<text x="112.3" y="151.3">RBIAS</text>
<text x="83.7" y="158.9">GND_FLAG</text>
<text x="110.1" y="158.9">RESETB</text>
<text x="96.4" y="185.1">A</text>
<text x="101.7" y="182.5">VCC</text>
<text x="96.4" y="190.2">B</text>
<text x="105" y="187.6">Y</text>
<text x="105.2" y="192.7">3</text>
</g>
<text font-size="2.2" x="409.8" y="296.4">of 27</text>
<text font-size="2" x="314.3" y="291.7">PROPRIETARY INFORMATION</text>
<g font-size="1.8">
<text x="374.7" y="276.2">43/A, GOBINDA BASU LANE, HALISAHAR,</text>
<text x="374.7" y="278.2">KOLKATA, 743134, WEST BENGAL, INDIA.</text>
<text x="311.7" y="294.2">NO DISSEMINATION OR USE ALLOWED</text>
<text x="354.2" y="296.2">Monday, September 01, 2025</text>
</g>
<text font-size="1.7" x="311.7" y="296">WITHOUT PRIOR WRITTEN PERMISSION.</text>
</svg>
